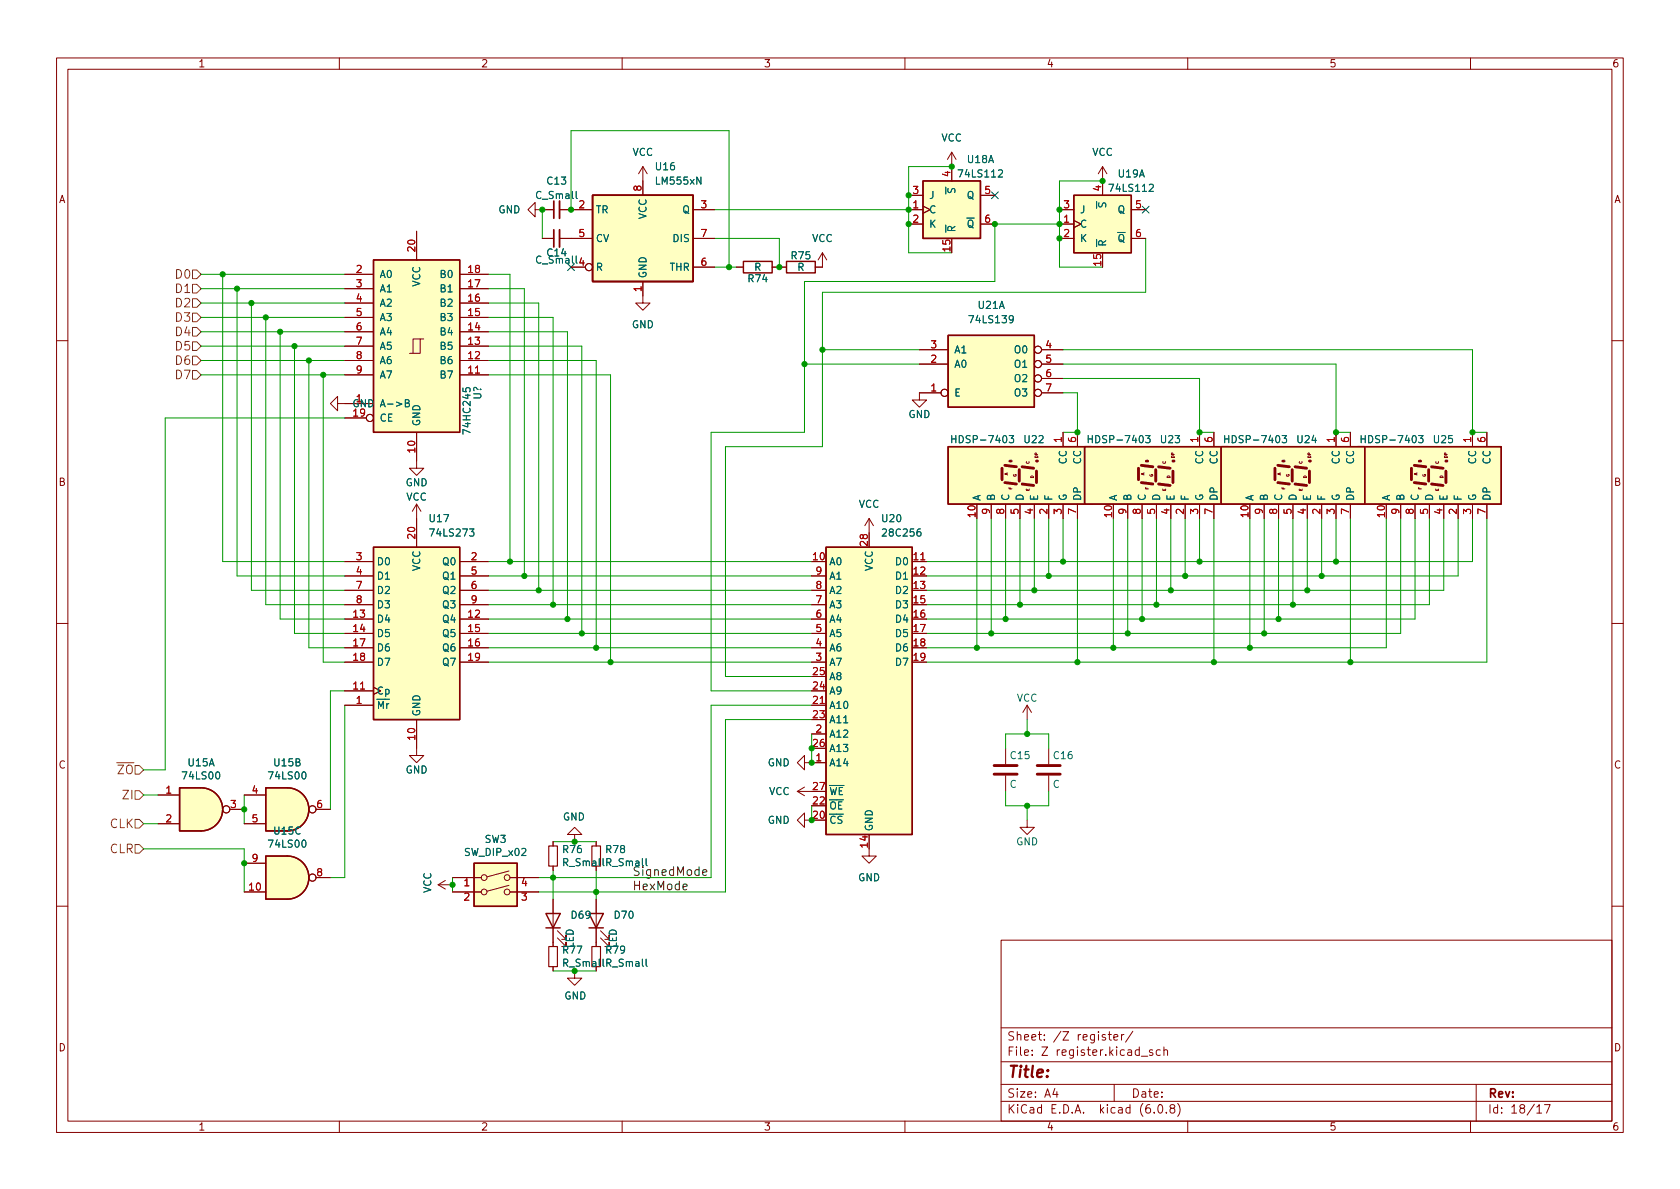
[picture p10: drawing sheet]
<svg xmlns="http://www.w3.org/2000/svg" width="297mm" height="210mm" viewBox="0 0 297 210" stroke-linecap="round" stroke-linejoin="round" font-family="sans-serif">
<g fill="none" stroke="#840000" stroke-width=".18">
<path d="M10 10.2h277v190.1h-277zM12 12.2h273v186.1h-273zM60 10.2v2M110 10.2v2M160 10.2v2M210 10.2v2M260 10.2v2M101 37.1h3.8M113.7 29.5l-.8 1.2M113.7 29.5v5M113.7 29.5l.7 1.2M122.6 37.1h3.8"/>
<path d="M168.3 26.9l-.8 1.3M168.3 26.9v2.6M168.3 26.9l.7 1.3M61 58.7h5M61 56.1h5M61 53.6h5M61 51h5M61 48.5h5M73.7 40.9v5.1M74.3 59.9h-1.3v2.6M74.9 59.9h-.6v2.6h-1.9M81.3 58.7h5.1"/>
<path d="M81.3 56.1h5.1M81.3 53.6h5.1M81.3 51h5.1M81.3 48.5h5.1M101 42.2h3.8M113.7 49.8v2.5M122.6 47.2h3.8M122.6 42.2h3.8M130.2 47.2h1.2M136.5 47.2h2.6M144.1 47.2h1.3M10 60.2h2"/>
<path d="M59.7 71.4v-1.3l-1.3 1.3 1.3 1.2v-1.2h6.3M61 66.3h5M61 63.7h5M61 61.2h5M61 73.9h3.8M73.7 76.4v6.4h1.2l-1.2 1.3-1.3-1.3h1.3M81.3 66.3h5.1M81.3 63.7h5.1M81.3 61.2h5.1M162.6 69.5h3.8M162.6 64.4h5M162.6 61.8h5"/>
<path d="M184.1 69.5h3.9M184.1 64.4h3.9M184.1 61.8h3.9M184.1 66.9h3.9M285 60.2h2M61 99.3h5M73.7 89.1v7.7M73.7 89.1l-.8 1.3M73.7 89.1l.7 1.3M81.3 99.3h5.1M10 110.2h2M61 109.5h5"/>
<path d="M61 112h5M61 114.5h5M61 117.1h5M61 101.8h5M61 104.4h5M61 106.9h5M81.3 109.5h5.1M81.3 112h5.1M81.3 114.5h5.1M81.3 117.1h5.1M81.3 101.8h5.1M81.3 104.4h5.1"/>
<path d="M81.3 106.9h5.1M285 110.2h2M61 124.7h5M61 122.2h5M73.7 127.2v6.4h1.2l-1.2 1.3-1.3-1.3h1.3M43.2 140.6h3.8M43.2 145.7h3.8M43.2 157.7h3.8M43.2 152.6h3.8M55.9 143.1h2.5M55.9 155.2h2.5M77.5 156.5l1.2 .7"/>
<path d="M77.5 156.5h2.5M78.7 155.7l-1.2 .8M97.8 148.8v.8M97.8 153.2v.7M10 160.2h2M177 166.3h108v32h-108zM285 160.2h2M60 198.3v2M110 198.3v2M160 198.3v2M177 194.8h108M177 191.8h108"/>
<path d="M177 187.8h108M177 181.8h108M186.5 192.5l-.4 1h1M186.9 193v1M195.4 183l-.3-.1-.2 .2v.3l.5 .1v.4h-.5M195.9 182.9h.6M196.1 182.4v1.3l.4 .2M196.9 183.4l.7-.1v-.3l-.5-.1-.2 .2 .1 .8h.6M197 191.8v3M198.3 182.9v1M198.7 182.9l-.3 .1-.1 .2M200.3 182.4l-1.3 1.9"/>
<path d="M201.8 186.8h1.1M203.8 185.7l-.4-.1-.2 .2 .1 .3 .5 .1v.4h-.6M204.1 196.7v.1M204.9 195.4l.2-.1a.81 .81 0 0 1 .6 .7 .81 .81 0 0 1-.3 .8h-.2a.81 .81 0 0 1-.6-.6 .81 .81 0 0 1 .3-.8zM205.1 185.7l-.4-.1-.3 .3v.4l.2 .3h.5M205.8 185.8l.2-.2 .4 .1v.9M205.8 185.1v1.5M206.2 196.7v.1M207.1 196l-.2-.3v-.2l.2-.2 .5 .1 .1 .2-.1 .2-.6 .2-.1 .3v.4l.2 .1h.5l.1-.3-.1-.4-.2-.1M208.2 195.1a1.72 1.72 0 0 1 0 2.3M210 198.3v2M260 198.3v2"/>
<path d="M261 191.8v6.5M271.7 195.8l.5-.5v1.5M271.7 196.8h.9M273.1 195.3h1l-.7 1.5"/>
<circle cx="104.1" cy="47.2" r=".63"/>
<circle cx="65.4" cy="73.9" r=".63"/>
<circle cx="167" cy="69.5" r=".63"/>
<circle cx="183.5" cy="61.8" r=".63"/>
<circle cx="183.5" cy="69.5" r=".63"/>
<circle cx="183.5" cy="66.9" r=".63"/>
<circle cx="183.5" cy="64.4" r=".63"/>
<circle cx="55.2" cy="143.1" r=".63"/>
<circle cx="55.2" cy="155.2" r=".63"/>
</g>
<path d="M104.8 34.5h17.8v15.3h-17.8zM66 46h15.3v30.4h-15.3zM131.4 46.2h5.1v2.1h-5.1zM139.1 46.2h5v2.1h-5zM167.6 59.3h15.3v12.7h-15.3zM240 79h25.4v10.1h-25.4zM66 96.8h15.3v30.4h-15.3zM47 139.3h3.8a3.8 3.8 0 0 1 3.8 3.8 3.8 3.8 0 0 1-3.8 3.8h-3.8zM47 151.4h3.8a3.8 3.8 0 0 1 3.8 3.8 3.8 3.8 0 0 1-3.8 3.8h-3.8z" fill="none" stroke="#840000" stroke-width=".25"/>
<g fill="#ffffc2" stroke="#ffffc2" stroke-width=".18">
<path d="M66 96.8h15.3v30.4h-15.3z"/>
<path d="M104.8 34.5h17.8v15.3h-17.8z"/>
<path d="M50.8 139.3a3.8 3.8 0 0 1 3.8 3.8 3.8 3.8 0 0 1-3.8 3.8z"/>
<path d="M47 139.3h3.8v7.6h-3.8z"/>
<path d="M50.8 151.4a3.8 3.8 0 0 1 3.8 3.8 3.8 3.8 0 0 1-3.8 3.8z"/>
<path d="M47 151.4h3.8v7.6h-3.8z"/>
<path d="M66 46h15.3v30.4h-15.3z"/>
<path d="M167.6 59.3h15.3v12.7h-15.3z"/>
<path d="M240 79h25.4v10.1h-25.4z"/>
</g>
<path d="M71.7 71.3l.5-.1 .1-.2v-.2l-.6-.1v1.2h.5l.1-.1 .1-.3-.3-.2" fill="none" stroke="#006464" stroke-width=".18"/>
<path d="M97 149.6h1.6v3.6h-1.6z" fill="none" stroke="#840000" stroke-width=".2"/>
<path d="M249.6 82.8v2M250.1 85.3l2 .3M250.1 82.3l2 .2M252.6 83.1v2M253.1 85.6l2 .2M253.1 82.5l2 .3M255.7 83.3v2" fill="none" stroke="#840000" stroke-width=".51"/>
<circle cx="255.7" cy="81.5" r=".25" fill="#840000"/>
<path d="M260.3 76.4v2.6M262.9 76.4v2.6M247.6 89.1v2.6M250.2 89.1v2.6M252.7 89.1v2.6M255.3 89.1v2.6M257.8 89.1v2.6M260.3 89.1v2.6M262.9 89.1v2.6" fill="none" stroke="#840000" stroke-width=".18"/>
<path d="M240.7 77v1.3M240.7 77.6h.7M250.8 77h.8l-.4 .5 .4 .1v.6l-.2 .1-.6-.1" fill="none" stroke="#006464" stroke-width=".18"/>
<path d="M167.6 79h25.4v10.1h-25.4z" fill="#ffffc2" stroke="#ffffc2" stroke-width=".18"/>
<path d="M167.6 79h25.4v10.1h-25.4z" fill="none" stroke="#840000" stroke-width=".25"/>
<path d="M177.2 82.8v2M177.7 85.3l2 .3M177.7 82.3l2 .2M180.2 83.1v2M180.7 85.6l2.1 .2M180.7 82.5l2.1 .3M183.3 83.3v2" fill="none" stroke="#840000" stroke-width=".51"/>
<circle cx="183.3" cy="81.5" r=".25" fill="#840000"/>
<path d="M188 76.4v2.6M190.5 76.4v2.6M175.3 89.1v2.6M177.8 89.1v2.6M180.3 89.1v2.6M182.9 89.1v2.6M185.4 89.1v2.6M188 89.1v2.6M190.5 89.1v2.6" fill="none" stroke="#840000" stroke-width=".18"/>
<path d="M168.3 77v1.3M168.3 77.6h.7M178.4 77h.8l-.4 .5 .4 .1v.6l-.2 .1-.6-.1" fill="none" stroke="#006464" stroke-width=".18"/>
<path d="M191.8 79h25.4v10.1h-25.4z" fill="#ffffc2" stroke="#ffffc2" stroke-width=".18"/>
<path d="M191.8 79h25.4v10.1h-25.4z" fill="none" stroke="#840000" stroke-width=".25"/>
<path d="M201.3 82.8v2M201.8 85.3l2 .3M201.8 82.3l2 .2M204.3 83.1v2M204.9 85.6l2 .2M204.9 82.5l2 .3M207.4 83.3v2" fill="none" stroke="#840000" stroke-width=".51"/>
<circle cx="207.4" cy="81.5" r=".25" fill="#840000"/>
<path d="M212.1 76.4v2.6M214.6 76.4v2.6M199.4 89.1v2.6M201.9 89.1v2.6M204.5 89.1v2.6M207 89.1v2.6M209.5 89.1v2.6M212.1 89.1v2.6M214.6 89.1v2.6" fill="none" stroke="#840000" stroke-width=".18"/>
<path d="M192.4 77v1.3M192.4 77.6h.7M202.6 77h.8l-.5 .5 .4 .1v.6l-.2 .1-.5-.1" fill="none" stroke="#006464" stroke-width=".18"/>
<path d="M215.9 79h25.4v10.1h-25.4z" fill="#ffffc2" stroke="#ffffc2" stroke-width=".18"/>
<path d="M215.9 79h25.4v10.1h-25.4z" fill="none" stroke="#840000" stroke-width=".25"/>
<path d="M225.4 82.8v2M225.9 85.3l2.1 .3M225.9 82.3l2.1 .2M228.5 83.1v2M229 85.6l2 .2M229 82.5l2 .3M231.5 83.3v2" fill="none" stroke="#840000" stroke-width=".51"/>
<circle cx="231.5" cy="81.5" r=".25" fill="#840000"/>
<g fill="none" stroke="#840000" stroke-width=".18">
<path d="M94.6 37.1v-1.3l-1.3 1.3 1.3 1.2v-1.2h3.3M98.9 37.1h5.9M113.7 32v2.5M122.6 37.1h3.8M160.7 37.1h2.5M160.7 39.6h2.5M160.7 34.5h2.5M163.2 36.4l1.3 .7-1.3 .6M168.3 29.5v2.5M173.4 39.6h2.5M173.4 34.5h2.5M187.3 37.1h2.6"/>
<path d="M187.3 39.6h2.6M189.9 39l1.2 .6-1.2 .7M194.9 29.5v5M194.9 29.5l-.7 1.2M194.9 29.5l.8 1.2M200 37.1h2.6M61 58.7h5M61 56.1h5M61 53.6h5M61 51h5M61 48.5h5M73.7 40.9v5.1"/>
<path d="M81.3 58.7h5.1M81.3 56.1h5.1M81.3 53.6h5.1M81.3 51h5.1M81.3 48.5h5.1M95.9 42.2h2M98.9 42.2h5.9M113.7 49.8v3.8h1.2l-1.2 1.3-1.3-1.3h1.3M122.6 42.2h3.8M122.6 47.2h3.8M130.2 47.2h1.2M136.5 47.2h2.6"/>
<path d="M145.4 44.7l-.7 1.3M145.4 44.7v2.5h-1.3M145.4 44.7l.8 1.3M187.3 42.2h2.6M200 42.2h2.6M61 71.4h5M61 66.3h5M61 63.7h5M61 61.2h5M61 73.9h3.8M73.7 76.4v5.1M81.3 66.3h5.1"/>
<path d="M81.3 63.7h5.1M81.3 61.2h5.1M162.6 64.4h5M162.6 61.8h5M166.4 69.5h-3.8v1.2h1.2l-1.2 1.3-1.3-1.3h1.3M184.1 69.5h3.9M184.1 64.4h3.9M184.1 61.8h3.9M184.1 66.9h3.9M188 76.4v2.6M190.5 76.4v2.6M212.1 76.4v2.6"/>
<path d="M214.6 76.4v2.6M236.2 76.4v2.6M238.8 76.4v2.6M260.3 76.4v2.6M262.9 76.4v2.6M61 99.3h5M73.7 91.7v5.1M81.3 99.3h5.1M153.7 91.7l-.8 1.3M153.7 91.7v2.5M153.7 91.7l.7 1.3M161.3 99.3h2.5"/>
<path d="M175.3 89.1v2.6M177.8 89.1v2.6M180.3 89.1v2.6M182.9 89.1v2.6M185.4 89.1v2.6M188 89.1v2.6M190.5 89.1v2.6M199.4 89.1v2.6M201.9 89.1v2.6M204.5 89.1v2.6M207 89.1v2.6M209.5 89.1v2.6"/>
<path d="M212.1 89.1v2.6M214.6 89.1v2.6M223.5 89.1v2.6M226.1 89.1v2.6M228.6 89.1v2.6M231.1 89.1v2.6M233.7 89.1v2.6M236.2 89.1v2.6M238.8 89.1v2.6M247.6 89.1v2.6M250.2 89.1v2.6M252.7 89.1v2.6"/>
<path d="M255.3 89.1v2.6M257.8 89.1v2.6M260.3 89.1v2.6M262.9 89.1v2.6M61 117.1h5M61 114.5h5M61 112h5M61 109.5h5M61 106.9h5M61 104.4h5M61 101.8h5M81.3 117.1h5.1"/>
<path d="M81.3 114.5h5.1M81.3 112h5.1M81.3 109.5h5.1M81.3 106.9h5.1M81.3 104.4h5.1M81.3 101.8h5.1M143.5 117.1h2.5M143.5 114.5h2.5M143.5 112h2.5M143.5 109.5h2.5M143.5 106.9h2.5M143.5 104.4h2.5"/>
<path d="M143.5 101.8h2.5M61 124.7h5M61 122.2h5M73.7 127.2v5.1M141 139.9l1.2 .8M141 139.9h2.5M142.2 134.9v-1.3l-1.2 1.3 1.2 1.2v-1.2h3.8M142.2 139.2l-1.2 .7M143.5 129.8h2.5M143.5 124.7h2.5M177.8 132.3v2.8M177.8 137.2v2.7"/>
<path d="M181.6 124.7l-.8 1.3M181.6 124.7v2.5M181.6 124.7l.8 1.3M185.4 132.3v2.8M185.4 137.2v2.7M27.9 140.6h3.8M27.9 145.7h3.8M40.6 143.1h2.6M43.2 157.7h3.8M43.2 140.6h3.8M43.2 145.7h3.8M43.2 152.6h3.8"/>
<path d="M55.9 155.2h2.5M55.9 143.1h2.5M80 155.2h5.1M80 157.7h5.1M90 156.6l-3.9 1M90 154l-3.9 1.1M90.2 155.2h5M90.2 157.7h5M97.8 148.8v.8M97.8 153.2v.7M97.8 159v8.4M101.6 147.6h1.3l-1.3-1.3-1.3 1.3h1.3v1.2"/>
<path d="M105.4 148.8v.8M105.4 159v8.4M142.2 145v-1.2l-1.2 1.2 1.2 1.3v-1.3h1.3M153.7 150.1v1.3h1.2l-1.2 1.2-1.3-1.2h1.3M181.6 145v1.3h1.3l-1.3 1.3-1.3-1.3h1.3M97.8 170.9v.8M98.6 165.9l1.5 1.5v-.8v.8h-.8M98.6 164.6l1.5 1.5v-.8v.8h-.8M101.6 171.7v1.3h1.3l-1.3 1.2-1.3-1.2h1.3M106.2 165.9l1.5 1.5v-.8v.8h-.8M106.2 164.6l1.5 1.5v-.8v.8h-.8"/>
<circle cx="104.1" cy="47.2" r=".63"/>
<circle cx="65.4" cy="73.9" r=".63"/>
<circle cx="167" cy="69.5" r=".63"/>
<circle cx="183.5" cy="61.8" r=".63"/>
<circle cx="183.5" cy="69.5" r=".63"/>
<circle cx="183.5" cy="66.9" r=".63"/>
<circle cx="183.5" cy="64.4" r=".63"/>
<circle cx="40" cy="143.1" r=".63"/>
<circle cx="55.2" cy="143.1" r=".63"/>
<circle cx="55.2" cy="155.2" r=".63"/>
<circle cx="85.6" cy="157.7" r=".51"/>
<circle cx="85.6" cy="155.2" r=".51"/>
<circle cx="89.7" cy="155.2" r=".51"/>
<circle cx="89.7" cy="157.7" r=".51"/>
</g>
<g fill="none" stroke="#006464" stroke-width=".18">
<path d="M71.7 71.3l.5-.1 .1-.2v-.2l-.6-.1v1.2h.5l.1-.1 .1-.3-.3-.2M168.3 77.6h.7M168.3 77v1.3M178.4 77h.8l-.4 .5 .4 .1v.6l-.2 .1-.6-.1M192.4 77.6h.7M192.4 77v1.3M202.6 77h.8l-.5 .5 .4 .1v.6l-.2 .1-.5-.1M216.5 77v1.3M216.5 77.6h.8M226.7 77h.8l-.4 .5 .3 .1v.6l-.2 .1-.5-.1M240.7 77.6h.7M240.7 77v1.3"/>
<path d="M250.8 77h.8l-.4 .5 .4 .1v.6l-.2 .1-.6-.1"/>
</g>
<path d="M98.9 35.6v3M98.9 40.6v3.1" fill="none" stroke="#840000" stroke-width=".33"/>
<path d="M97.9 35.6v3M97.9 40.6v3.1" fill="none" stroke="#840000" stroke-width=".3"/>
<g fill="#ffffc2" stroke="#ffffc2" stroke-width=".18">
<path d="M83.8 152.6h7.6v7.7h-7.6z"/>
<path d="M35.6 139.3a3.8 3.8 0 0 1 3.8 3.8 3.8 3.8 0 0 1-3.8 3.8z"/>
<path d="M31.7 139.3h3.9v7.6h-3.9z"/>
<path d="M146 96.8h15.3v50.8h-15.3z"/>
<path d="M189.9 34.5h10.1v10.2h-10.1z"/>
<path d="M163.2 32h10.2v10.2h-10.2z"/>
</g>
<path d="M163.2 32h10.2v10.2h-10.2zM189.9 34.5h10.1v10.2h-10.1zM146 96.8h15.3v50.8h-15.3zM35.6 139.3h-3.9v7.6h3.9M35.6 139.3a3.8 3.8 0 0 1 3.8 3.8 3.8 3.8 0 0 1-3.8 3.8M83.8 152.6h7.6v7.7h-7.6zM96.5 161.5h2.6l-1.3 2.6zM96.5 164.1h2.6M104.1 161.5h2.6l-1.3 2.6zM104.1 164.1h2.6" fill="none" stroke="#840000" stroke-width=".25"/>
<path d="M104.6 149.6h1.6v3.6h-1.6zM97 167.4h1.6v3.5h-1.6zM104.6 167.4h1.6v3.5h-1.6z" fill="none" stroke="#840000" stroke-width=".2"/>
<path d="M175.8 136.9h4M175.8 135.4h4M183.4 136.9h4.1M183.4 135.4h4.1" fill="none" stroke="#840000" stroke-width=".51"/>
<path d="M34 55.4h.8l.8 .7-.8 .8h-.8zM34 47.7h.8l.8 .8-.8 .8h-.8zM34 50.3h.8l.8 .7-.8 .8h-.8zM34 52.8h.8l.8 .8-.8 .8h-.8zM34 57.9h.8l.8 .8-.8 .7h-.8zM34 65.5h.8l.8 .8-.8 .8h-.8zM34 60.4h.8l.8 .8-.8 .8h-.8zM34 63h.8l.8 .7-.8 .8h-.8zM23.9 139.8h.7l.8 .8-.8 .7h-.7zM23.9 149.3h.7l.8 .8-.8 .8h-.7zM23.9 144.9h.7l.8 .8-.8 .7h-.7z" fill="none" stroke="#725600" stroke-width=".18"/>
<path d="M124.2 154.3l.8-.1-.1-.3-.4-.1-.3 .2 .1 .7h.6" fill="none" stroke="#0f0f0f" stroke-width=".18"/>
<g fill="none" stroke="#009600" stroke-width=".18">
<path d="M95.9 37.1v5.1M101 37.1v-14h27.9v24.1M126.4 37.1h34.3M168.3 29.5h-7.6v15.2h7.6M187.3 39.6h-11.4v10.2h-33.7v26.6h-16.5v45.8h17.8M194.9 32h-7.6v15.2h7.6M35.6 53.6h25.4M35.6 48.5h25.4M35.6 51h25.4M35.6 56.1h25.4M35.6 58.7h25.4M39.4 48.5v50.8h21.6"/>
<path d="M41.9 51v50.8h19.1M44.4 53.6v50.8h16.6M47 56.1v50.8h14M49.5 58.7v50.8h11.5M86.4 53.6h8.8v50.8M86.4 48.5h3.8v50.8M86.4 51h6.3v50.8M86.4 56.1h11.4v50.8M86.4 58.7h13.9v50.8M126.4 42.2h11.4v5M126.4 47.2h3.8M202.6 42.2v9.5h-57.2v27.3h-17.1v40.6h15.2"/>
<path d="M35.6 66.3h25.4M35.6 61.2h25.4M35.6 63.7h25.4M52.1 61.2v50.8h8.9M54.6 63.7v50.8h6.4M57.1 66.3v50.8h3.9M61 73.9h-31.8v62.2h-3.8M86.4 66.3h21.5v50.8M86.4 61.2h16.5v50.8M86.4 63.7h19v50.8M142.2 64.4h20.4M145.4 61.8h17.2"/>
<path d="M188 69.5h2.5v6.9h-2.5M188 66.9h24.1v9.5h2.5M188 64.4h48.2v12h2.6M188 61.8h72.3v14.6h2.6M86.4 99.3h57.1M172.7 91.7v22.8M175.3 91.7v20.3M177.8 91.7v17.8M180.3 91.7v15.2M182.9 91.7v12.7M185.4 91.7v10.1M188 91.7v7.6"/>
<path d="M190.5 91.7v25.4M196.8 91.7v22.8M199.4 91.7v20.3M201.9 91.7v17.8M204.5 91.7v15.2M207 91.7v12.7M209.5 91.7v10.1M212.1 91.7v7.6M214.6 91.7v25.4M221 91.7v22.8M223.5 91.7v20.3M226.1 91.7v17.8"/>
<path d="M228.6 91.7v15.2M231.1 91.7v12.7M233.7 91.7v10.1M236.2 91.7v7.6M238.8 91.7v25.4M245.1 91.7v22.8h-81.3M247.6 91.7v20.3h-83.8M250.2 91.7v17.8h-86.4M252.7 91.7v15.2h-88.9M255.3 91.7v12.7h-91.5M257.8 91.7v10.1h-94M260.3 91.7v7.6h-96.5"/>
<path d="M262.9 91.7v25.4h-99.1M86.4 106.9h57.1M86.4 104.4h57.1M86.4 101.8h57.1M86.4 109.5h57.1M86.4 114.5h57.1M86.4 112h57.1M86.4 117.1h57.1M61 122.2h-2.6v20.9M61 124.7v30.5h-2.6M143.5 124.7h-17.8v30.5h-30.5M143.5 127.2h-15.2v30.5h-33.1"/>
<path d="M143.5 129.8v5.1M177.8 132.3v-2.5h7.6v2.5M177.8 139.9v2.6h7.6v-2.6M181.6 127.2v2.6M25.4 150.1h17.8v7.6M25.4 140.6h2.5M25.4 145.7h2.5M43.2 140.6v5.1M80 155.2v2.5M97.8 153.9v5.1M97.8 148.8h7.6M105.4 153.9v5.1"/>
<path d="M143.5 142.5v2.5M181.6 142.5v2.5M97.8 171.7h7.6"/>
</g>
<path d="M175.3 33.9l1.2 1.2M176.5 33.9l-1.2 1.2M202 36.5l1.2 1.2M203.2 36.5l-1.2 1.2M100.4 46.6l1.2 1.2M101.6 46.6l-1.2 1.2" fill="none" stroke="#000084" stroke-width=".18"/>
<g fill="#009600" stroke="#009600" stroke-width=".18">
<circle cx="107.9" cy="117.1" r=".46"/>
<circle cx="105.4" cy="114.5" r=".46"/>
<circle cx="102.9" cy="112" r=".46"/>
<circle cx="95.9" cy="37.1" r=".46"/>
<circle cx="101" cy="37.1" r=".46"/>
<circle cx="137.8" cy="47.2" r=".46"/>
<circle cx="160.7" cy="39.6" r=".46"/>
<circle cx="160.7" cy="37.1" r=".46"/>
<circle cx="128.9" cy="47.2" r=".46"/>
<circle cx="47" cy="56.1" r=".46"/>
<circle cx="39.4" cy="48.5" r=".46"/>
<circle cx="52.1" cy="61.2" r=".46"/>
<circle cx="44.4" cy="53.6" r=".46"/>
<circle cx="41.9" cy="51" r=".46"/>
<circle cx="49.5" cy="58.7" r=".46"/>
<circle cx="57.1" cy="66.3" r=".46"/>
<circle cx="54.6" cy="63.7" r=".46"/>
<circle cx="43.2" cy="152.6" r=".46"/>
<circle cx="43.2" cy="143.1" r=".46"/>
<circle cx="80" cy="156.5" r=".46"/>
<circle cx="100.3" cy="109.5" r=".46"/>
<circle cx="97.8" cy="106.9" r=".46"/>
<circle cx="90.2" cy="99.3" r=".46"/>
<circle cx="92.7" cy="101.8" r=".46"/>
<circle cx="95.2" cy="104.4" r=".46"/>
<circle cx="142.2" cy="64.4" r=".46"/>
<circle cx="101.6" cy="148.8" r=".46"/>
<circle cx="105.4" cy="157.7" r=".46"/>
<circle cx="97.8" cy="155.2" r=".46"/>
<circle cx="101.6" cy="171.7" r=".46"/>
<circle cx="143.5" cy="145" r=".46"/>
<circle cx="143.5" cy="132.3" r=".46"/>
<circle cx="143.5" cy="134.9" r=".46"/>
<circle cx="181.6" cy="129.8" r=".46"/>
<circle cx="172.7" cy="114.5" r=".46"/>
<circle cx="175.3" cy="112" r=".46"/>
<circle cx="180.3" cy="106.9" r=".46"/>
<circle cx="177.8" cy="109.5" r=".46"/>
<circle cx="181.6" cy="142.5" r=".46"/>
<circle cx="190.5" cy="76.4" r=".46"/>
<circle cx="187.3" cy="39.6" r=".46"/>
<circle cx="187.3" cy="42.2" r=".46"/>
<circle cx="194.9" cy="32" r=".46"/>
<circle cx="187.3" cy="37.1" r=".46"/>
<circle cx="168.3" cy="29.5" r=".46"/>
<circle cx="160.7" cy="34.5" r=".46"/>
<circle cx="260.3" cy="76.4" r=".46"/>
<circle cx="221" cy="114.5" r=".46"/>
<circle cx="223.5" cy="112" r=".46"/>
<circle cx="233.7" cy="101.8" r=".46"/>
<circle cx="236.2" cy="99.3" r=".46"/>
<circle cx="231.1" cy="104.4" r=".46"/>
<circle cx="236.2" cy="76.4" r=".46"/>
<circle cx="201.9" cy="109.5" r=".46"/>
<circle cx="209.5" cy="101.8" r=".46"/>
<circle cx="214.6" cy="117.1" r=".46"/>
<circle cx="204.5" cy="106.9" r=".46"/>
<circle cx="207" cy="104.4" r=".46"/>
<circle cx="190.5" cy="117.1" r=".46"/>
<circle cx="196.8" cy="114.5" r=".46"/>
<circle cx="199.4" cy="112" r=".46"/>
<circle cx="228.6" cy="106.9" r=".46"/>
<circle cx="238.8" cy="117.1" r=".46"/>
<circle cx="226.1" cy="109.5" r=".46"/>
<circle cx="212.1" cy="76.4" r=".46"/>
<circle cx="185.4" cy="101.8" r=".46"/>
<circle cx="212.1" cy="99.3" r=".46"/>
<circle cx="188" cy="99.3" r=".46"/>
<circle cx="145.4" cy="61.8" r=".46"/>
<circle cx="175.9" cy="39.6" r=".46"/>
<circle cx="182.9" cy="104.4" r=".46"/>
</g>
<text font-size="2.8" fill="#840000" x="178" y="190.6">Title:</text>
<g font-size="2.1" fill="#725600">
<text x="31.2" y="49.3">D0</text>
<text x="31.2" y="51.8">D1</text>
<text x="31.2" y="56.9">D3</text>
<text x="31.2" y="54.4">D2</text>
<text x="31.2" y="59.4">D4</text>
<text x="31.2" y="62">D5</text>
<text x="31.2" y="64.5">D6</text>
<text x="31.2" y="67.1">D7</text>
<text x="19.2" y="136.9">~{ZO}</text>
<text x="21.9" y="141.3">ZI</text>
<text x="19.4" y="146.4">CLK</text>
<text x="19.4" y="150.9">CLR</text>
</g>
<g font-size="2.1" fill="#0f0f0f">
<text x="111.8" y="154.9">SignedMode</text>
<text x="111.8" y="157.4">HexMode</text>
</g>
<g font-size="2.1" fill="#840000">
<text x="178" y="184">Sheet: /Z register/</text>
<text x="178" y="186.7">File: Z register.kicad_sch</text>
<text x="178" y="196.9">KiCad E.D.A. kicad (6.0.8)</text>
<text x="178" y="194.1">Size: A4</text>
<text x="200" y="194.1">Date:</text>
<text x="263" y="194.1">Rev:</text>
<text x="263" y="196.9">Id: 18/17</text>
</g>
<g font-size="1.8" fill="#840000">
<text x="35" y="11.9">1</text>
<text x="85" y="11.9">2</text>
<text x="135" y="11.9">3</text>
<text x="185" y="11.9">4</text>
<text x="235" y="11.9">5</text>
<text x="285" y="11.9">6</text>
<text x="10.3" y="35.9">A</text>
<text x="285.3" y="35.9">A</text>
<text x="10.3" y="85.9">B</text>
<text x="285.3" y="85.9">B</text>
<text x="10.3" y="135.9">C</text>
<text x="285.3" y="135.9">C</text>
<text x="99.7" y="153.2">R_Small</text>
<text x="99.7" y="170.9">R_Small</text>
<text x="10.3" y="185.9">D</text>
<text x="285.3" y="185.9">D</text>
<text x="35" y="199.9">1</text>
<text x="85" y="199.9">2</text>
<text x="135" y="199.9">3</text>
<text x="185" y="199.9">4</text>
<text x="235" y="199.9">5</text>
<text x="285" y="199.9">6</text>
</g>
<g font-size="1.8" fill="#006464">
<text x="111.8" y="27.6">VCC</text>
<text x="166.4" y="25">VCC</text>
<text x="171.1" y="28.8">U18A</text>
<text x="193.1" y="27.6">VCC</text>
<text x="94.9" y="35.2">C_Small</text>
<text x="96.8" y="32.6">C13</text>
<text x="116" y="30.1">U16</text>
<text x="116.1" y="32.6">LM555xN</text>
<text x="164.2" y="35.2">J</text>
<text x="168.9" y="35.6" transform="rotate(-90 168.9 35.6)">~{S}</text>
<text x="169.8" y="31.4">74LS112</text>
<text x="171" y="35.2">Q</text>
<text x="196.4" y="33.9">74LS112</text>
<text x="197.8" y="31.4">U19A</text>
<text x="88.1" y="37.7">GND</text>
<text x="105.3" y="37.7">TR</text>
<text x="114.3" y="38.8" transform="rotate(-90 114.3 38.8)">VCC</text>
<text x="120.7" y="37.7">Q</text>
<text x="164.2" y="37.7">C</text>
<text x="164.2" y="40.3">K</text>
<text x="168.9" y="41.1" transform="rotate(-90 168.9 41.1)">~{R}</text>
<text x="169.6" y="40.3">~{Q}</text>
<text x="190.9" y="40.3">C</text>
<text x="190.9" y="37.7">J</text>
<text x="195.6" y="38.1" transform="rotate(-90 195.6 38.1)">~{S}</text>
<text x="197.6" y="37.7">Q</text>
<text x="96.8" y="45.3">C14</text>
<text x="105.3" y="47.9">R</text>
<text x="105.3" y="42.8">CV</text>
<text x="118.4" y="47.9">THR</text>
<text x="119.1" y="42.8">DIS</text>
<text x="133.3" y="47.9">R</text>
<text x="140" y="45.8">R75</text>
<text x="141" y="47.9">R</text>
<text x="143.5" y="42.8">VCC</text>
<text x="190.9" y="42.8">K</text>
<text x="195.6" y="43.7" transform="rotate(-90 195.6 43.7)">~{R}</text>
<text x="196.3" y="42.8">~{Q}</text>
<text x="67.1" y="49.1">A0</text>
<text x="67.1" y="51.7">A1</text>
<text x="74.3" y="50.7" transform="rotate(-90 74.3 50.7)">VCC</text>
<text x="78" y="51.7">B1</text>
<text x="78" y="49.1">B0</text>
<text x="114.3" y="49.3" transform="rotate(-90 114.3 49.3)">GND</text>
<text x="132.4" y="49.9">R74</text>
<text x="67.1" y="54.2">A2</text>
<text x="67.1" y="56.8">A3</text>
<text x="67.1" y="59.3">A4</text>
<text x="78" y="59.3">B4</text>
<text x="78" y="56.8">B3</text>
<text x="78" y="54.2">B2</text>
<text x="111.7" y="58">GND</text>
<text x="171.7" y="57.1">74LS139</text>
<text x="173" y="54.6">U21A</text>
<text x="67.1" y="61.8">A5</text>
<text x="67.1" y="64.4">A6</text>
<text x="78" y="64.4">B6</text>
<text x="78" y="61.8">B5</text>
<text x="168.7" y="65">A0</text>
<text x="168.7" y="62.5">A1</text>
<text x="179.5" y="62.5">O0</text>
<text x="179.5" y="65">O1</text>
<text x="67.1" y="66.9">A7</text>
<text x="78" y="66.9">B7</text>
<text x="85.1" y="70.6" transform="rotate(-90 85.1 70.6)">U?</text>
<text x="168.7" y="70.1">E</text>
<text x="179.5" y="67.6">O2</text>
<text x="179.5" y="70.1">O3</text>
<text x="62.3" y="72">GND</text>
<text x="67.1" y="72">A-&gt;B</text>
<text x="67.1" y="74.5">CE</text>
<text x="74.3" y="75.4" transform="rotate(-90 74.3 75.4)">GND</text>
<text x="83.2" y="76.4" transform="rotate(-90 83.2 76.4)">74HC245</text>
<text x="160.6" y="73.9">GND</text>
<text x="169" y="78.4">HDSP-7403</text>
<text x="181.2" y="78.4">U22</text>
<text x="188.6" y="82.1" transform="rotate(-90 188.6 82.1)">CC</text>
<text x="191.1" y="82.1" transform="rotate(-90 191.1 82.1)">CC</text>
<text x="193.1" y="78.4">HDSP-7403</text>
<text x="205.3" y="78.4">U23</text>
<text x="212.7" y="82.1" transform="rotate(-90 212.7 82.1)">CC</text>
<text x="215.3" y="82.1" transform="rotate(-90 215.3 82.1)">CC</text>
<text x="217.3" y="78.4">HDSP-7403</text>
<text x="229.4" y="78.4">U24</text>
<text x="236.9" y="82.1" transform="rotate(-90 236.9 82.1)">CC</text>
<text x="239.4" y="82.1" transform="rotate(-90 239.4 82.1)">CC</text>
<text x="241.4" y="78.4">HDSP-7403</text>
<text x="253.6" y="78.4">U25</text>
<text x="261" y="82.1" transform="rotate(-90 261 82.1)">CC</text>
<text x="263.5" y="82.1" transform="rotate(-90 263.5 82.1)">CC</text>
<text x="71.7" y="86">GND</text>
<text x="71.8" y="88.5">VCC</text>
<text x="151.8" y="89.8">VCC</text>
<text x="173.4" y="88.6" transform="rotate(-90 173.4 88.6)">A</text>
<text x="175.9" y="88.6" transform="rotate(-90 175.9 88.6)">B</text>
<text x="178.4" y="88.6" transform="rotate(-90 178.4 88.6)">C</text>
<text x="181" y="88.6" transform="rotate(-90 181 88.6)">D</text>
<text x="183.5" y="88.6" transform="rotate(-90 183.5 88.6)">E</text>
<text x="186.1" y="88.6" transform="rotate(-90 186.1 88.6)">F</text>
<text x="188.6" y="88.6" transform="rotate(-90 188.6 88.6)">G</text>
<text x="191.1" y="88.6" transform="rotate(-90 191.1 88.6)">DP</text>
<text x="197.5" y="88.6" transform="rotate(-90 197.5 88.6)">A</text>
<text x="200" y="88.6" transform="rotate(-90 200 88.6)">B</text>
<text x="202.6" y="88.6" transform="rotate(-90 202.6 88.6)">C</text>
<text x="205.1" y="88.6" transform="rotate(-90 205.1 88.6)">D</text>
<text x="207.6" y="88.6" transform="rotate(-90 207.6 88.6)">E</text>
<text x="210.2" y="88.6" transform="rotate(-90 210.2 88.6)">F</text>
<text x="212.7" y="88.6" transform="rotate(-90 212.7 88.6)">G</text>
<text x="215.3" y="88.6" transform="rotate(-90 215.3 88.6)">DP</text>
<text x="221.6" y="88.6" transform="rotate(-90 221.6 88.6)">A</text>
<text x="224.2" y="88.6" transform="rotate(-90 224.2 88.6)">B</text>
<text x="226.7" y="88.6" transform="rotate(-90 226.7 88.6)">C</text>
<text x="229.2" y="88.6" transform="rotate(-90 229.2 88.6)">D</text>
<text x="231.8" y="88.6" transform="rotate(-90 231.8 88.6)">E</text>
<text x="234.3" y="88.6" transform="rotate(-90 234.3 88.6)">F</text>
<text x="236.9" y="88.6" transform="rotate(-90 236.9 88.6)">G</text>
<text x="239.4" y="88.6" transform="rotate(-90 239.4 88.6)">DP</text>
<text x="245.7" y="88.6" transform="rotate(-90 245.7 88.6)">A</text>
<text x="248.3" y="88.6" transform="rotate(-90 248.3 88.6)">B</text>
<text x="250.8" y="88.6" transform="rotate(-90 250.8 88.6)">C</text>
<text x="253.4" y="88.6" transform="rotate(-90 253.4 88.6)">D</text>
<text x="255.9" y="88.6" transform="rotate(-90 255.9 88.6)">E</text>
<text x="258.4" y="88.6" transform="rotate(-90 258.4 88.6)">F</text>
<text x="261" y="88.6" transform="rotate(-90 261 88.6)">G</text>
<text x="263.5" y="88.6" transform="rotate(-90 263.5 88.6)">DP</text>
<text x="76" y="92.3">U17</text>
<text x="76.3" y="94.9">74LS273</text>
<text x="156" y="92.3">U20</text>
<text x="156.3" y="94.9">28C256</text>
<text x="66.5" y="99.9">D0</text>
<text x="74.3" y="101" transform="rotate(-90 74.3 101)">VCC</text>
<text x="78.4" y="99.9">Q0</text>
<text x="146.6" y="99.9">A0</text>
<text x="154.3" y="101" transform="rotate(-90 154.3 101)">VCC</text>
<text x="158.5" y="99.9">D0</text>
<text x="66.5" y="102.5">D1</text>
<text x="66.5" y="105">D2</text>
<text x="66.5" y="107.6">D3</text>
<text x="78.4" y="102.5">Q1</text>
<text x="78.4" y="105">Q2</text>
<text x="78.4" y="107.6">Q3</text>
<text x="146.6" y="107.6">A3</text>
<text x="146.6" y="105">A2</text>
<text x="146.6" y="102.5">A1</text>
<text x="158.5" y="102.5">D1</text>
<text x="158.5" y="105">D2</text>
<text x="158.5" y="107.6">D3</text>
<text x="66.5" y="110.1">D4</text>
<text x="66.5" y="112.6">D5</text>
<text x="78.4" y="110.1">Q4</text>
<text x="78.4" y="112.6">Q5</text>
<text x="146.6" y="112.6">A5</text>
<text x="146.6" y="110.1">A4</text>
<text x="158.5" y="110.1">D4</text>
<text x="158.5" y="112.6">D5</text>
<text x="66.5" y="115.2">D6</text>
<text x="66.5" y="117.7">D7</text>
<text x="78.4" y="115.2">Q6</text>
<text x="78.4" y="117.7">Q7</text>
<text x="146.6" y="117.7">A7</text>
<text x="146.6" y="115.2">A6</text>
<text x="158.5" y="115.2">D6</text>
<text x="158.5" y="117.7">D7</text>
<text x="66.5" y="125.3">~{Mr}</text>
<text x="66.5" y="122.8">Cp</text>
<text x="146.6" y="125.3">A10</text>
<text x="146.6" y="122.8">A9</text>
<text x="146.6" y="120.3">A8</text>
<text x="179.7" y="124.1">VCC</text>
<text x="74.3" y="126.7" transform="rotate(-90 74.3 126.7)">GND</text>
<text x="146.6" y="130.4">A12</text>
<text x="146.6" y="127.9">A11</text>
<text x="32.5" y="137.8">74LS00</text>
<text x="33.3" y="135.5">U15A</text>
<text x="47.7" y="137.8">74LS00</text>
<text x="48.5" y="135.5">U15B</text>
<text x="71.7" y="136.8">GND</text>
<text x="135.7" y="135.5">GND</text>
<text x="146.6" y="135.5">A14</text>
<text x="146.6" y="133">A13</text>
<text x="178.7" y="134.2">C15</text>
<text x="186.4" y="134.2">C16</text>
<text x="135.9" y="140.6">VCC</text>
<text x="146.6" y="143.1">~{OE}</text>
<text x="146.6" y="140.6">~{WE}</text>
<text x="178.5" y="139.3">C</text>
<text x="186.1" y="139.3">C</text>
<text x="47.7" y="149.9">74LS00</text>
<text x="48.5" y="147.6">U15C</text>
<text x="85.7" y="149">SW3</text>
<text x="99.5" y="145.1">GND</text>
<text x="135.7" y="145.7">GND</text>
<text x="146.6" y="145.7">~{CS}</text>
<text x="154.3" y="147.1" transform="rotate(-90 154.3 147.1)">GND</text>
<text x="179.6" y="149.5">GND</text>
<text x="82.3" y="151.4">SW_DIP_x02</text>
<text x="99.6" y="150.8">R76</text>
<text x="107.2" y="150.8">R78</text>
<text x="107.3" y="153.2">R_Small</text>
<text x="151.7" y="155.8">GND</text>
<text x="76.3" y="157.9" transform="rotate(-90 76.3 157.9)">VCC</text>
<text x="101.1" y="162.5">D69</text>
<text x="101.4" y="167.7" transform="rotate(-90 101.4 167.7)">LED</text>
<text x="108.7" y="162.5">D70</text>
<text x="109" y="167.7" transform="rotate(-90 109 167.7)">LED</text>
<text x="99.6" y="168.6">R77</text>
<text x="107.2" y="168.6">R79</text>
<text x="107.3" y="170.9">R_Small</text>
<text x="99.8" y="176.7">GND</text>
</g>
<g font-size="1.8" fill="#a90000">
<text x="113.4" y="33.8" transform="rotate(-90 113.4 33.8)">8</text>
<text x="161.4" y="34.3">3</text>
<text x="168" y="31.2" transform="rotate(-90 168 31.2)">4</text>
<text x="174.1" y="34.3">5</text>
<text x="194.7" y="33.8" transform="rotate(-90 194.7 33.8)">4</text>
<text x="102.4" y="36.8">2</text>
<text x="102.4" y="41.9">5</text>
<text x="124" y="36.8">3</text>
<text x="124" y="41.9">7</text>
<text x="161.4" y="36.8">1</text>
<text x="161.4" y="39.4">2</text>
<text x="174.1" y="39.4">6</text>
<text x="188.1" y="39.4">1</text>
<text x="188.1" y="41.9">2</text>
<text x="188.1" y="36.8">3</text>
<text x="200.8" y="36.8">5</text>
<text x="200.8" y="41.9">6</text>
<text x="73.4" y="44.4" transform="rotate(-90 73.4 44.4)">20</text>
<text x="94.9" y="46.6">C_Small 4</text>
<text x="124" y="47">6</text>
<text x="168" y="44.4" transform="rotate(-90 168 44.4)">15</text>
<text x="194.7" y="47" transform="rotate(-90 194.7 47)">15</text>
<text x="63" y="48.3">2</text>
<text x="63" y="50.8">3</text>
<text x="63" y="53.3">4</text>
<text x="82.8" y="53.3">16</text>
<text x="82.8" y="50.8">17</text>
<text x="82.8" y="48.3">18</text>
<text x="113.4" y="51.5" transform="rotate(-90 113.4 51.5)">1</text>
<text x="63" y="55.9">5</text>
<text x="63" y="58.4">6</text>
<text x="82.8" y="58.4">14</text>
<text x="82.8" y="55.9">15</text>
<text x="63" y="61">7</text>
<text x="63" y="63.5">8</text>
<text x="82.8" y="63.5">12</text>
<text x="82.8" y="61">13</text>
<text x="164.6" y="64.1">2</text>
<text x="164.6" y="61.6">3</text>
<text x="184.9" y="61.6">4</text>
<text x="184.9" y="64.1">5</text>
<text x="63" y="71.1">1</text>
<text x="63" y="66">9</text>
<text x="82.8" y="66">11</text>
<text x="164.6" y="69.2">1</text>
<text x="184.9" y="66.7">6</text>
<text x="184.9" y="69.2">7</text>
<text x="62.5" y="73.7">19</text>
<text x="73.4" y="80" transform="rotate(-90 73.4 80)">10</text>
<text x="187.7" y="78.2" transform="rotate(-90 187.7 78.2)">1</text>
<text x="190.2" y="78.2" transform="rotate(-90 190.2 78.2)">6</text>
<text x="211.8" y="78.2" transform="rotate(-90 211.8 78.2)">1</text>
<text x="214.4" y="78.2" transform="rotate(-90 214.4 78.2)">6</text>
<text x="236" y="78.2" transform="rotate(-90 236 78.2)">1</text>
<text x="238.5" y="78.2" transform="rotate(-90 238.5 78.2)">6</text>
<text x="260.1" y="78.2" transform="rotate(-90 260.1 78.2)">1</text>
<text x="262.6" y="78.2" transform="rotate(-90 262.6 78.2)">6</text>
<text x="73.4" y="95.2" transform="rotate(-90 73.4 95.2)">20</text>
<text x="172.5" y="91.4" transform="rotate(-90 172.5 91.4)">10</text>
<text x="175" y="90.9" transform="rotate(-90 175 90.9)">9</text>
<text x="177.5" y="90.9" transform="rotate(-90 177.5 90.9)">8</text>
<text x="180.1" y="90.9" transform="rotate(-90 180.1 90.9)">5</text>
<text x="182.6" y="90.9" transform="rotate(-90 182.6 90.9)">4</text>
<text x="185.2" y="90.9" transform="rotate(-90 185.2 90.9)">2</text>
<text x="187.7" y="90.9" transform="rotate(-90 187.7 90.9)">3</text>
<text x="190.2" y="90.9" transform="rotate(-90 190.2 90.9)">7</text>
<text x="196.6" y="91.4" transform="rotate(-90 196.6 91.4)">10</text>
<text x="199.1" y="90.9" transform="rotate(-90 199.1 90.9)">9</text>
<text x="201.7" y="90.9" transform="rotate(-90 201.7 90.9)">8</text>
<text x="204.2" y="90.9" transform="rotate(-90 204.2 90.9)">5</text>
<text x="206.8" y="90.9" transform="rotate(-90 206.8 90.9)">4</text>
<text x="209.3" y="90.9" transform="rotate(-90 209.3 90.9)">2</text>
<text x="211.8" y="90.9" transform="rotate(-90 211.8 90.9)">3</text>
<text x="214.4" y="90.9" transform="rotate(-90 214.4 90.9)">7</text>
<text x="220.7" y="91.4" transform="rotate(-90 220.7 91.4)">10</text>
<text x="223.3" y="90.9" transform="rotate(-90 223.3 90.9)">9</text>
<text x="225.8" y="90.9" transform="rotate(-90 225.8 90.9)">8</text>
<text x="228.3" y="90.9" transform="rotate(-90 228.3 90.9)">5</text>
<text x="230.9" y="90.9" transform="rotate(-90 230.9 90.9)">4</text>
<text x="233.4" y="90.9" transform="rotate(-90 233.4 90.9)">2</text>
<text x="236" y="90.9" transform="rotate(-90 236 90.9)">3</text>
<text x="238.5" y="90.9" transform="rotate(-90 238.5 90.9)">7</text>
<text x="244.9" y="91.4" transform="rotate(-90 244.9 91.4)">10</text>
<text x="247.4" y="90.9" transform="rotate(-90 247.4 90.9)">9</text>
<text x="249.9" y="90.9" transform="rotate(-90 249.9 90.9)">8</text>
<text x="252.5" y="90.9" transform="rotate(-90 252.5 90.9)">5</text>
<text x="255" y="90.9" transform="rotate(-90 255 90.9)">4</text>
<text x="257.6" y="90.9" transform="rotate(-90 257.6 90.9)">2</text>
<text x="260.1" y="90.9" transform="rotate(-90 260.1 90.9)">3</text>
<text x="262.6" y="90.9" transform="rotate(-90 262.6 90.9)">7</text>
<text x="63" y="99.1">3</text>
<text x="63" y="101.6">4</text>
<text x="83.3" y="99.1">2</text>
<text x="83.3" y="101.6">5</text>
<text x="143.8" y="99.1">10</text>
<text x="144.3" y="101.6">9</text>
<text x="153.4" y="96.5" transform="rotate(-90 153.4 96.5)">28</text>
<text x="161.6" y="99.1">11</text>
<text x="161.6" y="101.6">12</text>
<text x="63" y="104.1">7</text>
<text x="63" y="106.7">8</text>
<text x="83.3" y="104.1">6</text>
<text x="83.3" y="106.7">9</text>
<text x="144.3" y="106.7">7</text>
<text x="144.3" y="104.1">8</text>
<text x="161.6" y="104.1">13</text>
<text x="161.6" y="106.7">15</text>
<text x="62.5" y="109.2">13</text>
<text x="62.5" y="111.8">14</text>
<text x="82.8" y="109.2">12</text>
<text x="82.8" y="111.8">15</text>
<text x="144.3" y="111.8">5</text>
<text x="144.3" y="109.2">6</text>
<text x="161.6" y="109.2">16</text>
<text x="161.6" y="111.8">17</text>
<text x="62.5" y="114.3">17</text>
<text x="62.5" y="116.8">18</text>
<text x="82.8" y="114.3">16</text>
<text x="82.8" y="116.8">19</text>
<text x="143.8" y="119.4">25</text>
<text x="144.3" y="116.8">3</text>
<text x="144.3" y="114.3">4</text>
<text x="161.6" y="114.3">18</text>
<text x="161.6" y="116.8">19</text>
<text x="62.5" y="121.9">11</text>
<text x="63" y="124.5">1</text>
<text x="143.8" y="124.5">21</text>
<text x="143.8" y="121.9">24</text>
<text x="73.4" y="130.8" transform="rotate(-90 73.4 130.8)">10</text>
<text x="143.8" y="127">23</text>
<text x="144.3" y="129.5">2</text>
<text x="143.8" y="132.1">26</text>
<text x="144.3" y="134.6">1</text>
<text x="29.4" y="140.3">1</text>
<text x="40.8" y="142.9">3</text>
<text x="44.6" y="140.3">4</text>
<text x="56" y="142.9">6</text>
<text x="143.8" y="142.2">22</text>
<text x="143.8" y="139.7">27</text>
<text x="29.4" y="145.4">2</text>
<text x="44.6" y="145.4">5</text>
<text x="143.8" y="144.8">20</text>
<text x="153.4" y="149.8" transform="rotate(-90 153.4 149.8)">14</text>
<text x="44.6" y="152.4">9</text>
<text x="56" y="154.9">8</text>
<text x="44.1" y="157.5">10</text>
<text x="82.1" y="156.7">1</text>
<text x="82.1" y="159.3">2</text>
<text x="92.2" y="159.3">3</text>
<text x="92.2" y="156.7">4</text>
</g>
<g font-size=".7" fill="#840000">
<text x="178.9" y="81.8" transform="rotate(-90 178.9 81.8)">B</text>
<text x="182" y="82" transform="rotate(-90 182 82)">C</text>
<text x="183.5" y="81" transform="rotate(-90 183.5 81)">DP</text>
<text x="203.1" y="81.8" transform="rotate(-90 203.1 81.8)">B</text>
<text x="206.1" y="82" transform="rotate(-90 206.1 82)">C</text>
<text x="207.6" y="81" transform="rotate(-90 207.6 81)">DP</text>
<text x="227.2" y="81.8" transform="rotate(-90 227.2 81.8)">B</text>
<text x="230.3" y="82" transform="rotate(-90 230.3 82)">C</text>
<text x="231.8" y="81" transform="rotate(-90 231.8 81)">DP</text>
<text x="251.3" y="81.8" transform="rotate(-90 251.3 81.8)">B</text>
<text x="254.4" y="82" transform="rotate(-90 254.4 82)">C</text>
<text x="255.9" y="81" transform="rotate(-90 255.9 81)">DP</text>
<text x="178.2" y="84.1" transform="rotate(-90 178.2 84.1)">A</text>
<text x="178.9" y="86.6" transform="rotate(-90 178.9 86.6)">F</text>
<text x="179.7" y="84.3" transform="rotate(-90 179.7 84.3)">G</text>
<text x="182" y="86.8" transform="rotate(-90 182 86.8)">E</text>
<text x="182.8" y="84.6" transform="rotate(-90 182.8 84.6)">D</text>
<text x="202.3" y="84.1" transform="rotate(-90 202.3 84.1)">A</text>
<text x="203.1" y="86.6" transform="rotate(-90 203.1 86.6)">F</text>
<text x="203.8" y="84.3" transform="rotate(-90 203.8 84.3)">G</text>
<text x="206.1" y="86.8" transform="rotate(-90 206.1 86.8)">E</text>
<text x="206.9" y="84.6" transform="rotate(-90 206.9 84.6)">D</text>
<text x="226.4" y="84.1" transform="rotate(-90 226.4 84.1)">A</text>
<text x="227.2" y="86.6" transform="rotate(-90 227.2 86.6)">F</text>
<text x="228" y="84.3" transform="rotate(-90 228 84.3)">G</text>
<text x="230.3" y="86.8" transform="rotate(-90 230.3 86.8)">E</text>
<text x="231" y="84.6" transform="rotate(-90 231 84.6)">D</text>
<text x="250.6" y="84.1" transform="rotate(-90 250.6 84.1)">A</text>
<text x="251.3" y="86.6" transform="rotate(-90 251.3 86.6)">F</text>
<text x="252.1" y="84.3" transform="rotate(-90 252.1 84.3)">G</text>
<text x="254.4" y="86.8" transform="rotate(-90 254.4 86.8)">E</text>
<text x="255.1" y="84.6" transform="rotate(-90 255.1 84.6)">D</text>
</g>
</svg>
